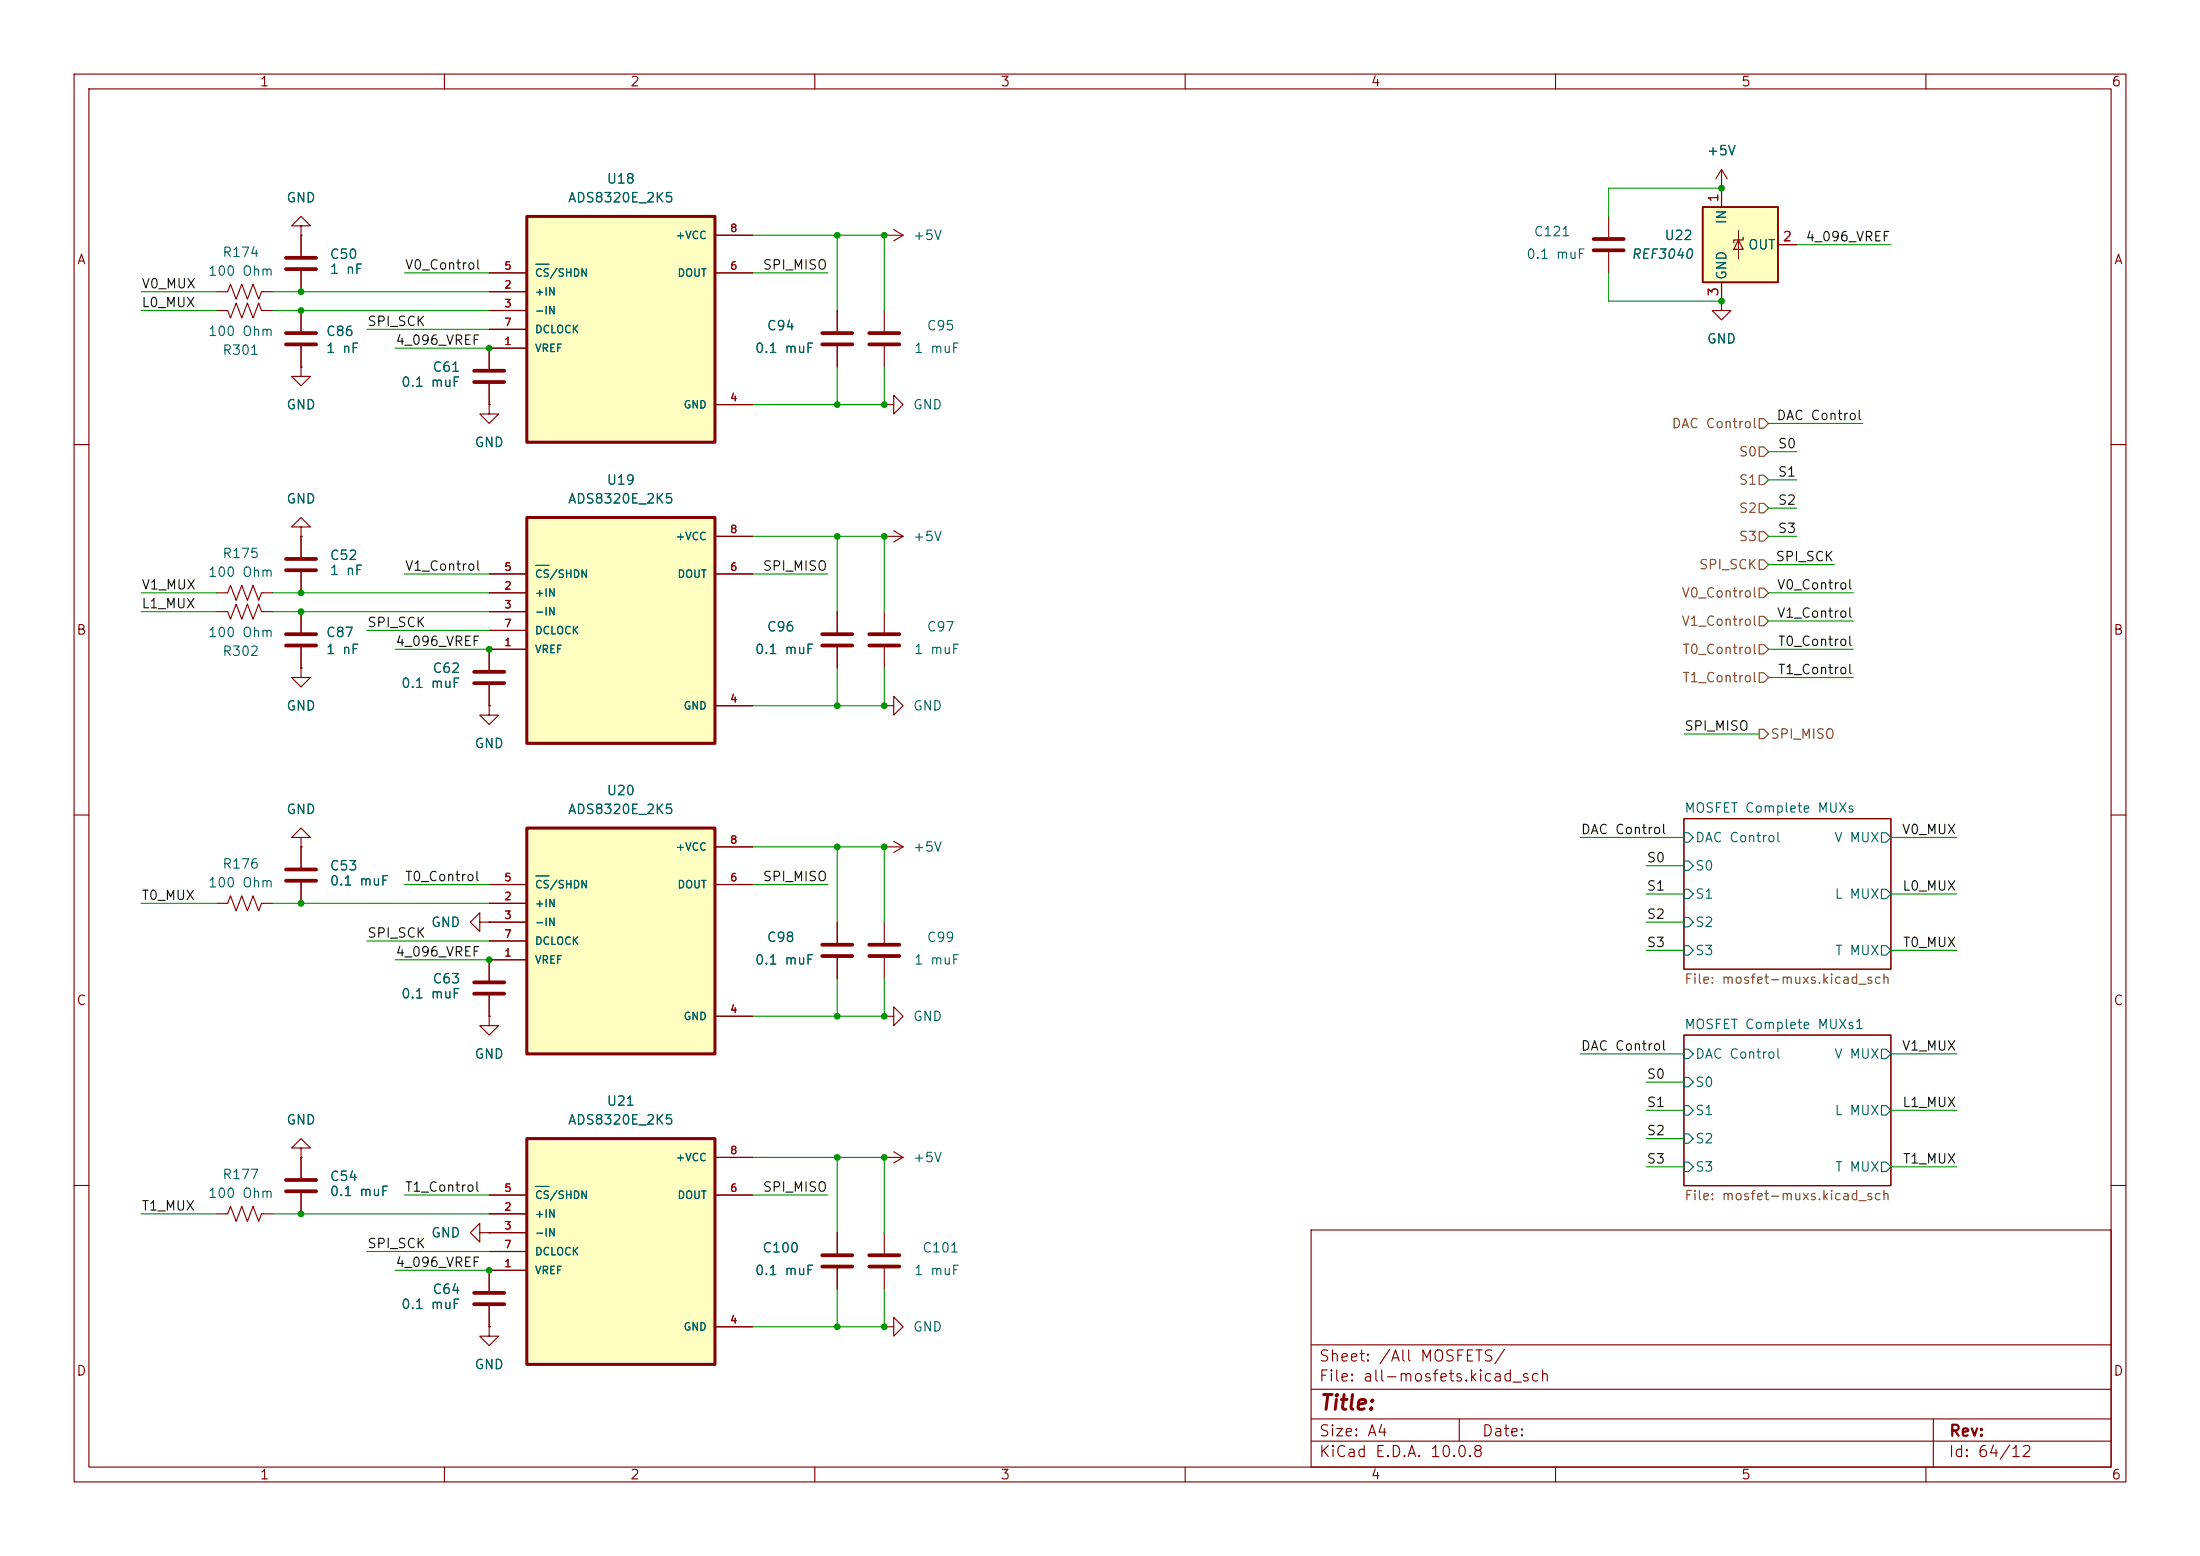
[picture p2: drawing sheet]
<svg xmlns="http://www.w3.org/2000/svg" width="297mm" height="210mm" viewBox="0 0 297 210" stroke-linecap="round" stroke-linejoin="round" font-family="sans-serif">
<g fill="none" stroke="#840000" stroke-width=".15">
<path d="M10 10h277v190h-277zM12 12h273v186h-273zM60 10v2M110 10v2M160 10v2M210 10v2M260 10v2M217.2 29.2v2.8M217.2 34v2.8M10 60h2M285 60h2M119.4 95.3h1.2v-1.3l1.3 1.3-1.3 1.2v-1.2"/>
<path d="M119.4 95.3h.1M10 110h2M227.3 110.5h28v20.3h-28zM285 110h2M227.3 139.7h28v20.3h-28zM10 160h2M177 166h108v32h-108zM285 160h2M60 198v2M110 198v2M160 198v2M177 194.5h108"/>
<path d="M177 191.5h108M177 187.5h108M177 181.5h108M197 191.5v3M210 198v2M260 198v2M261 191.5v6.5"/>
</g>
<g fill="none" stroke="#006464" stroke-width=".15">
<path d="M227.3 112.4h.7l.6 .6-.6 .7h-.7zM227.3 116.2h.7l.6 .6-.6 .7h-.7zM254 112.4h.6l.7 .6-.7 .7h-.6zM227.3 120h.7l.6 .7-.6 .6h-.7zM227.3 123.8h.7l.6 .7-.6 .6h-.7zM227.3 127.6h.7l.6 .7-.6 .6h-.7zM254 127.6h.6l.7 .7-.7 .6h-.6zM254 120h.6l.7 .7-.7 .6h-.6zM227.3 141.6h.7l.6 .6-.6 .7h-.7zM227.3 145.4h.7l.6 .7-.6 .6h-.7zM227.3 149.2h.7l.6 .7-.6 .6h-.7zM227.3 153h.7l.6 .7-.6 .6h-.7z"/>
<path d="M227.3 156.8h.7l.6 .7-.6 .6h-.7zM254 156.8h.6l.7 .7-.7 .6h-.6zM254 141.6h.6l.7 .6-.7 .7h-.6zM254 149.2h.6l.7 .7-.7 .6h-.6z"/>
</g>
<path d="M215.1 32.3h4.1M215.1 33.8h4.1" fill="none" stroke="#840000" stroke-width=".51"/>
<path d="M229.9 27.9h10.1v10.2h-10.1z" fill="#ffffc2"/>
<path d="M229.9 27.9h10.1v10.2h-10.1z" fill="none" stroke="#840000" stroke-width=".25"/>
<path d="M232.4 25.4v2.5M232.4 38.1v2.5M234.7 32.4l.6 1.3h-1.2zM234.7 31.1v3.8M235.3 32v.4h-1.2v.4M240 33h2.6" fill="none" stroke="#840000" stroke-width=".15"/>
<path d="M71.1 69.9h25.4v30.4h-25.4z" fill="#ffffc2"/>
<path d="M71.1 69.9h25.4v30.4h-25.4z" fill="none" stroke="#840000" stroke-width=".41"/>
<g fill="none" stroke="#840000" stroke-width=".15">
<path d="M40.6 31.8v2.7M40.6 36.6v2.8M232.4 25.4h.1M232.4 22.9l-.8 1.2M232.4 22.9l.8 1.2M232.4 22.9v2.5M66 54.6v1.3h-1.2l1.2 1.3 1.3-1.3h-1.3M66 54.6h.1M113 41.9v2.8M113 46.7v2.8M119.4 54.6h1.2v-1.3l1.3 1.3-1.3 1.3v-1.3M119.4 54.6h.1"/>
<path d="M119.4 41.9v2.8M119.4 46.7v2.8M232.4 40.6v1.3h1.3l-1.3 1.3-1.3-1.3h1.3M232.4 40.6h.1M40.6 71.1h1.3l-1.3-1.2-1.2 1.2h1.2v1.3M40.6 72.4h.1M40.6 72.4v2.8M40.6 77.2v2.8M66 77.5h5.1M96.5 77.5h5.1M96.5 72.4h5.1M29.2 80h1.5l.4-1 .8 2 .7-2 .8 2 .8-2 .7 2 .4-1h1.5"/>
<path d="M29.2 82.6h1.5l.4 1 .8-2.1 .7 2.1 .8-2.1 .8 2.1 .7-2.1 .4 1.1h1.5M40.6 90.2v1.2h-1.2l1.2 1.3 1.3-1.3h-1.3M40.6 90.2h.1M40.6 82.6v2.7M40.6 87.4v2.8M66 80h5.1M66 82.6h5.1M66 85.1h5.1M66 92.5v2.8M71.1 87.6h-5.1v2.8M96.5 95.3h5.1M40.6 113h1.3l-1.3-1.2-1.2 1.2h1.2v1.3"/>
<path d="M40.6 114.3h.1M66 129.5v2.8M66 134.4v2.8M119.4 179.1h1.2v-1.3l1.3 1.3-1.3 1.2v-1.2M119.4 179.1h.1"/>
</g>
<path d="M72.3 76.3h1.8" fill="none" stroke="#006464" stroke-width=".15"/>
<g fill="none" stroke="#840000" stroke-width=".51">
<path d="M38.6 34.8h4.1M38.6 36.3h4.1M111 45h4.1M111 46.5h4.1M117.3 45h4.1M117.3 46.5h4.1M38.6 75.4h4.1M38.6 77h4.1M38.6 87.1h4.1M38.6 85.6h4.1M64 90.7h4.1M64 92.2h4.1"/>
<path d="M64 132.6h4.1M64 134.1h4.1"/>
</g>
<path d="M71.1 111.8h25.4v30.4h-25.4z" fill="#ffffc2"/>
<path d="M71.1 111.8h25.4v30.4h-25.4z" fill="none" stroke="#840000" stroke-width=".41"/>
<path d="M66 119.4h5.1M96.5 119.4h5.1M96.5 114.3h5.1M66 129.5h5.1M66 121.9h5.1M66 124.5h5.1M66 127h5.1M96.5 137.2h5.1" fill="none" stroke="#840000" stroke-width=".15"/>
<path d="M72.3 118.2h1.8" fill="none" stroke="#006464" stroke-width=".15"/>
<path d="M71.1 29.2h25.4v30.5h-25.4z" fill="#ffffc2"/>
<path d="M71.1 29.2h25.4v30.5h-25.4z" fill="none" stroke="#840000" stroke-width=".41"/>
<g fill="none" stroke="#840000" stroke-width=".15">
<path d="M29.2 39.4h1.5l.4-1 .8 2 .7-2 .8 2 .8-2 .7 2 .4-1h1.5M40.6 30.5h1.3l-1.3-1.3-1.2 1.3h1.2v1.3M40.6 31.8h.1M66 39.4h5.1M66 36.8h5.1M96.5 36.8h5.1M96.5 31.8h5.1M119.4 31.8h.1M119.4 31.8h2.5M120.6 31l1.3 .8M121.9 31.8l-1.3 .7M29.2 41.9h1.5l.4 1 .8-2 .7 2 .8-2 .8 2 .7-2 .4 1h1.5"/>
<path d="M40.6 49.5v1.3h-1.2l1.2 1.3 1.3-1.3h-1.3M40.6 49.5h.1M40.6 41.9v2.8M40.6 46.7v2.8M66 41.9h5.1M66 44.5h5.1M66 51.8v2.8M71.1 47h-5.1v2.8M96.5 54.6h5.1M119.4 72.4h.1M119.4 72.4h2.5M120.6 71.6l1.3 .8"/>
<path d="M121.9 72.4l-1.3 .8M66 95.3v1.2h-1.2l1.2 1.3 1.3-1.3h-1.3M66 95.3h.1M40.6 114.3v2.8M40.6 119.1v2.8M119.4 114.3h.1M119.4 114.3h2.5M120.6 113.5l1.3 .8M121.9 114.3l-1.3 .8M29.2 121.9h1.5l.4-1 .8 2 .7-2 .8 2 .8-2 .7 2 .4-1h1.5M64.8 124.5v1.2l-1.3-1.2 1.3-1.3v1.3h1.2M66 124.5h.1"/>
<path d="M113 124.5v2.8M113 129.3v2.8M119.4 137.2h1.2v-1.3l1.3 1.3-1.3 1.2v-1.2M119.4 137.2h.1M119.4 124.5v2.8M119.4 129.3v2.8M40.6 154.9h1.3l-1.3-1.2-1.2 1.2h1.2v1.3M40.6 156.2h.1M40.6 156.2v2.8M119.4 156.2h.1M119.4 156.2h2.5M120.6 155.4l1.3 .8"/>
<path d="M121.9 156.2l-1.3 .8M29.2 163.8h1.5l.4-1 .8 2 .7-2 .8 2 .8-2 .7 2 .4-1h1.5M40.6 161v2.8M64.8 166.4v1.2l-1.3-1.2 1.3-1.3v1.3h1.2M66 166.4h.1M66 179.1v1.2h-1.2l1.2 1.3 1.3-1.3h-1.3M66 179.1h.1M66 171.5v2.7M66 176.3v2.8M113 166.4v2.8M113 171.2v2.8M119.4 166.4v2.8"/>
<path d="M119.4 171.2v2.8"/>
</g>
<path d="M72.3 35.7h1.8" fill="none" stroke="#006464" stroke-width=".15"/>
<g fill="none" stroke="#840000" stroke-width=".51">
<path d="M38.6 46.5h4.1M38.6 45h4.1M64 50h4.1M64 51.6h4.1M38.6 117.3h4.1M38.6 118.9h4.1M111 127.5h4.1M111 129h4.1M117.3 127.5h4.1M117.3 129h4.1M38.6 159.3h4.1M38.6 160.8h4.1"/>
<path d="M64 174.5h4.1M64 176h4.1M111 169.4h4.1M111 170.9h4.1M117.3 169.4h4.1M117.3 170.9h4.1"/>
</g>
<path d="M71.1 153.7h25.4v30.5h-25.4z" fill="#ffffc2"/>
<path d="M71.1 153.7h25.4v30.5h-25.4z" fill="none" stroke="#840000" stroke-width=".41"/>
<g fill="none" stroke="#840000" stroke-width=".15">
<path d="M40.6 31.8h.1M40.6 31.8v2.7M40.6 36.6v2.8M66 39.4h5.1M66 36.8h5.1M96.5 36.8h5.1M96.5 31.8h5.1M232.4 25.4h.1M232.4 25.4v2.5M232.4 38.1v2.5M240 33h2.6M40.6 49.5h.1"/>
<path d="M40.6 41.9v2.8M40.6 46.7v2.8M66 54.6h.1M66 51.8v2.8M66 41.9h5.1M66 44.5h5.1M71.1 47h-5.1v2.8M96.5 54.6h5.1M113 41.9v2.8M113 46.7v2.8M232.4 40.6h.1M40.6 72.4h.1"/>
<path d="M40.6 72.4v2.8M40.6 77.2v2.8M66 77.5h5.1M96.5 77.5h5.1M96.5 72.4h5.1M40.6 90.2h.1M40.6 82.6v2.7M40.6 87.4v2.8M66 95.3h.1M66 92.5v2.8M66 80h5.1M66 82.6h5.1"/>
<path d="M66 85.1h5.1M71.1 87.6h-5.1v2.8M96.5 95.3h5.1M113 82.6v2.7M113 87.4v2.8M119.4 82.6v2.7M119.4 87.4v2.8M40.6 114.3h.1M40.6 114.3v2.8M40.6 119.1v2.8M66 119.4h5.1M96.5 119.4h5.1"/>
<path d="M96.5 114.3h5.1M66 137.2v1.2h-1.2l1.2 1.3 1.3-1.3h-1.3M66 137.2h.1M66 124.5h.1M66 134.4v2.8M66 121.9h5.1M66 124.5h5.1M66 127h5.1M71.1 129.5h-5.1v2.8M96.5 137.2h5.1M113 124.5v2.8M113 129.3v2.8"/>
<path d="M40.6 156.2h.1M40.6 156.2v2.8M96.5 156.2h5.1M40.6 161v2.8M66 166.4h.1M66 179.1h.1M66 163.8h5.1M66 166.4h5.1M66 161.3h5.1M66 168.9h5.1M66 176.3v2.8M71.1 171.5h-5.1v2.7"/>
<path d="M96.5 179.1h5.1M96.5 161.3h5.1M113 166.4v2.8M113 171.2v2.8"/>
</g>
<path d="M72.3 35.7h1.8M72.3 76.3h1.8M72.3 118.2h1.8M72.3 160.1h1.8" fill="none" stroke="#006464" stroke-width=".15"/>
<path d="M111 85.6h4.1M111 87.1h4.1M117.3 85.6h4.1M117.3 87.1h4.1" fill="none" stroke="#840000" stroke-width=".51"/>
<path d="M237.5 56.5h.6l.7 .7-.7 .6h-.6zM237.5 64.1h.6l.7 .7-.7 .6h-.6zM237.5 67.9h.6l.7 .7-.7 .6h-.6zM237.5 75.6h.6l.7 .6-.7 .6h-.6zM237.5 71.8h.6l.7 .6-.7 .6h-.6zM237.5 60.3h.6l.7 .7-.7 .6h-.6zM237.5 79.4h.6l.7 .6-.7 .6h-.6zM237.5 98.4h.6l.7 .7-.7 .6h-.6zM237.5 83.2h.6l.7 .6-.7 .7h-.6zM237.5 90.8h.6l.7 .6-.7 .7h-.6zM237.5 87h.6l.7 .6-.7 .7h-.6z" fill="none" stroke="#725600" stroke-width=".15"/>
<g fill="none" stroke="#009600" stroke-width=".15">
<path d="M19 39.4h10.2M36.8 39.4h29.2M54.6 36.8h11.4M101.6 31.8h17.8v10.1M101.6 36.8h10.2M113 31.8v10.1M217.2 36.8v3.8h15.2M232.4 25.4h-15.2v3.8M242.6 33h12.7M19 41.9h10.2M36.8 41.9h29.2M49.5 44.5h16.5"/>
<path d="M53.3 47h12.7M113 49.5v5.1M119.4 49.5v5.1h-17.8M238.8 57.2h12.7M54.6 77.5h11.4M101.6 77.5h10.2M101.6 72.4h17.8v10.2M113 72.4v10.2M238.8 72.4h3.8M238.8 76.2h8.8M238.8 68.6h3.8M238.8 61h3.8"/>
<path d="M238.8 64.8h3.8M19 80h10.2M19 82.6h10.2M36.8 80h29.2M36.8 82.6h29.2M49.5 85.1h16.5M53.3 87.6h12.7M113 90.2v5.1M119.4 90.2v5.1h-17.8M227.3 99.1h10.2M238.8 80h11.4M238.8 87.6h11.4"/>
<path d="M238.8 83.8h11.4M238.8 91.4h11.4M54.6 119.4h11.4M101.6 119.4h10.2M101.6 114.3h17.8v10.2M113 114.3v10.2M213.4 113h13.9M222.2 116.8h5.1M255.3 113h8.9M19 121.9h10.2M36.8 121.9h29.2M49.5 127h16.5"/>
<path d="M53.3 129.5h12.7M113 132.1v5.1M119.4 132.1v5.1h-17.8M222.2 128.3h5.1M222.2 124.5h5.1M222.2 120.7h5.1M255.3 128.3h8.9M255.3 120.7h8.9M101.6 156.2h17.8v10.2M113 156.2v10.2M213.4 142.2h13.9M222.2 153.7h5.1"/>
<path d="M222.2 146.1h5.1M222.2 157.5h5.1M222.2 149.9h5.1M255.3 157.5h8.9M255.3 142.2h8.9M255.3 149.9h8.9M19 163.8h10.2M36.8 163.8h29.2M49.5 168.9h16.5M53.3 171.5h12.7M54.6 161.3h11.4M101.6 161.3h10.2"/>
<path d="M113 174v5.1M119.4 174v5.1h-17.8"/>
</g>
<g fill="#009600">
<circle cx="40.6" cy="80" r=".46"/>
<circle cx="40.6" cy="82.6" r=".46"/>
<circle cx="66" cy="87.6" r=".46"/>
<circle cx="40.6" cy="163.8" r=".46"/>
<circle cx="40.6" cy="121.9" r=".46"/>
<circle cx="119.4" cy="72.4" r=".46"/>
<circle cx="113" cy="54.6" r=".46"/>
<circle cx="119.4" cy="54.6" r=".46"/>
<circle cx="113" cy="31.8" r=".46"/>
<circle cx="119.4" cy="31.8" r=".46"/>
<circle cx="40.6" cy="39.4" r=".46"/>
<circle cx="66" cy="47" r=".46"/>
<circle cx="40.6" cy="41.9" r=".46"/>
<circle cx="66" cy="171.5" r=".46"/>
<circle cx="113" cy="114.3" r=".46"/>
<circle cx="119.4" cy="114.3" r=".46"/>
<circle cx="66" cy="129.5" r=".46"/>
<circle cx="113" cy="95.3" r=".46"/>
<circle cx="113" cy="72.4" r=".46"/>
<circle cx="119.4" cy="95.3" r=".46"/>
<circle cx="113" cy="179.1" r=".46"/>
<circle cx="119.4" cy="179.1" r=".46"/>
<circle cx="119.4" cy="137.2" r=".46"/>
<circle cx="119.4" cy="156.2" r=".46"/>
<circle cx="113" cy="137.2" r=".46"/>
<circle cx="113" cy="156.2" r=".46"/>
<circle cx="232.4" cy="25.4" r=".46"/>
<circle cx="232.4" cy="40.6" r=".46"/>
</g>
<text font-size="2" fill="#840000" x="178" y="190.8">Title:</text>
<g font-size="1.5" fill="#840000">
<text x="178" y="184.1">Sheet: /All MOSFETS/</text>
<text x="178" y="186.8">File: all-mosfets.kicad_sch</text>
<text x="178" y="197">KiCad E.D.A. 10.0.8</text>
<text x="178" y="194.2">Size: A4</text>
<text x="200" y="194.2">Date:</text>
<text x="263" y="197">Id: 64/12</text>
<text x="263" y="194.2">Rev:</text>
</g>
<g font-size="1.3" fill="#840000">
<text x="35" y="12">1</text>
<text x="85" y="12">2</text>
<text x="135" y="12">3</text>
<text x="185" y="12">4</text>
<text x="235" y="12">5</text>
<text x="285" y="12">6</text>
<text x="10.3" y="36">A</text>
<text x="285.3" y="36">A</text>
<text x="10.2" y="86">B</text>
<text x="285.2" y="86">B</text>
<text x="10.2" y="136">C</text>
<text x="285.2" y="136">C</text>
<text x="10.2" y="186">D</text>
<text x="285.2" y="186">D</text>
<text x="35" y="200">1</text>
<text x="85" y="200">2</text>
<text x="135" y="200">3</text>
<text x="185" y="200">4</text>
<text x="235" y="200">5</text>
<text x="285" y="200">6</text>
</g>
<g font-size="1.3" fill="#006464">
<text x="230.3" y="21.3">+5V</text>
<text x="38.6" y="27.6">GND</text>
<text x="76.6" y="27.6">ADS8320E_2K5</text>
<text x="81.8" y="25.1">U18</text>
<text x="29.9" y="35">R174</text>
<text x="44.4" y="35.3">C50</text>
<text x="123.2" y="32.7">+5V</text>
<text x="206" y="35.3">0.1 muF</text>
<text x="207" y="32.2">C121</text>
<text x="220.1" y="35.3">REF3040</text>
<text x="224.6" y="32.7">U22</text>
<text x="233.4" y="30.4" transform="rotate(-90 233.4 30.4)">IN</text>
<text x="235.9" y="34">OUT</text>
<text x="28" y="37.5">100 Ohm</text>
<text x="44.4" y="37.3">1 nF</text>
<text x="233.4" y="37.9" transform="rotate(-90 233.4 37.9)">GND</text>
<text x="28" y="45.7">100 Ohm</text>
<text x="43.9" y="45.7">C86</text>
<text x="43.9" y="48">1 nF</text>
<text x="101.8" y="48">0.1 muF</text>
<text x="103.4" y="44.9">C94</text>
<text x="123.3" y="48">1 muF</text>
<text x="125" y="44.9">C95</text>
<text x="230.3" y="46.7">GND</text>
<text x="29.9" y="48.2">R301</text>
<text x="54.1" y="52.5">0.1 muF</text>
<text x="58.3" y="50.5">C61</text>
<text x="38.6" y="55.6">GND</text>
<text x="123.2" y="55.6">GND</text>
<text x="64" y="60.7">GND</text>
<text x="81.8" y="65.7">U19</text>
<text x="38.6" y="68.3">GND</text>
<text x="76.6" y="68.3">ADS8320E_2K5</text>
<text x="29.9" y="75.6">R175</text>
<text x="44.4" y="75.9">C52</text>
<text x="44.4" y="77.9">1 nF</text>
<text x="123.2" y="73.4">+5V</text>
<text x="28" y="78.2">100 Ohm</text>
<text x="28" y="86.3">100 Ohm</text>
<text x="29.9" y="88.8">R302</text>
<text x="43.9" y="86.3">C87</text>
<text x="43.9" y="88.6">1 nF</text>
<text x="101.8" y="88.6">0.1 muF</text>
<text x="103.4" y="85.5">C96</text>
<text x="123.3" y="88.6">1 muF</text>
<text x="125" y="85.5">C97</text>
<text x="54.1" y="93.2">0.1 muF</text>
<text x="58.3" y="91.1">C62</text>
<text x="38.6" y="96.2">GND</text>
<text x="64" y="101.3">GND</text>
<text x="123.2" y="96.2">GND</text>
<text x="81.8" y="107.6">U20</text>
<text x="38.6" y="110.2">GND</text>
<text x="76.6" y="110.2">ADS8320E_2K5</text>
<text x="227.3" y="110">MOSFET Complete MUXs</text>
<text x="228.8" y="114">DAC Control</text>
<text x="247.5" y="114">V MUX</text>
<text x="29.9" y="117.5">R176</text>
<text x="44.4" y="117.8">C53</text>
<text x="44.4" y="119.8">0.1 muF</text>
<text x="123.2" y="115.3">+5V</text>
<text x="228.8" y="117.8">S0</text>
<text x="28" y="120.1">100 Ohm</text>
<text x="58.1" y="125.4">GND</text>
<text x="228.8" y="121.6">S1</text>
<text x="228.8" y="125.4">S2</text>
<text x="247.6" y="121.6">L MUX</text>
<text x="101.8" y="130.5">0.1 muF</text>
<text x="103.4" y="127.5">C98</text>
<text x="123.3" y="130.5">1 muF</text>
<text x="125" y="127.5">C99</text>
<text x="228.8" y="129.2">S3</text>
<text x="247.7" y="129.2">T MUX</text>
<text x="54.1" y="135.1">0.1 muF</text>
<text x="58.3" y="133">C63</text>
<text x="64" y="143.2">GND</text>
<text x="123.2" y="138.1">GND</text>
<text x="227.3" y="139.2">MOSFET Complete MUXs1</text>
<text x="228.8" y="143.2">DAC Control</text>
<text x="247.5" y="143.2">V MUX</text>
<text x="81.8" y="149.6">U21</text>
<text x="228.8" y="147">S0</text>
<text x="38.6" y="152.1">GND</text>
<text x="76.6" y="152.1">ADS8320E_2K5</text>
<text x="228.8" y="150.8">S1</text>
<text x="228.8" y="154.6">S2</text>
<text x="247.6" y="150.8">L MUX</text>
<text x="28" y="162">100 Ohm</text>
<text x="29.9" y="159.5">R177</text>
<text x="44.4" y="159.7">C54</text>
<text x="44.4" y="161.7">0.1 muF</text>
<text x="123.2" y="157.2">+5V</text>
<text x="228.8" y="158.4">S3</text>
<text x="247.7" y="158.4">T MUX</text>
<text x="58.1" y="167.3">GND</text>
<text x="101.8" y="172.4">0.1 muF</text>
<text x="102.8" y="169.4">C100</text>
<text x="123.3" y="172.4">1 muF</text>
<text x="124.4" y="169.4">C101</text>
<text x="54.1" y="177">0.1 muF</text>
<text x="58.3" y="175">C64</text>
<text x="64" y="185.1">GND</text>
<text x="123.2" y="180">GND</text>
</g>
<g font-size="1.3" fill="#a90000">
<text x="232.3" y="27.4" transform="rotate(-90 232.3 27.4)">1</text>
<text x="240.6" y="32.9">2</text>
<text x="232.3" y="40.1" transform="rotate(-90 232.3 40.1)">3</text>
</g>
<g font-size="1.3" fill="#0f0f0f">
<text x="243.7" y="32.9">4_096_VREF</text>
<text x="19" y="39.2">V0_MUX</text>
<text x="19" y="41.8">L0_MUX</text>
<text x="54.6" y="36.7">V0_Control</text>
<text x="102.9" y="36.7">SPI_MISO</text>
<text x="49.5" y="44.3">SPI_SCK</text>
<text x="53.3" y="46.9">4_096_VREF</text>
<text x="239.7" y="57">DAC Control</text>
<text x="239.9" y="60.8">S0</text>
<text x="239.9" y="64.6">S1</text>
<text x="239.9" y="68.5">S2</text>
<text x="54.6" y="77.3">V1_Control</text>
<text x="102.9" y="77.3">SPI_MISO</text>
<text x="239.6" y="76.1">SPI_SCK</text>
<text x="239.9" y="72.3">S3</text>
<text x="19" y="79.9">V1_MUX</text>
<text x="19" y="82.4">L1_MUX</text>
<text x="239.8" y="79.9">V0_Control</text>
<text x="239.8" y="83.7">V1_Control</text>
<text x="49.5" y="85">SPI_SCK</text>
<text x="53.3" y="87.5">4_096_VREF</text>
<text x="239.9" y="87.5">T0_Control</text>
<text x="239.9" y="91.3">T1_Control</text>
<text x="227.3" y="98.9">SPI_MISO</text>
<text x="213.3" y="112.9">DAC Control</text>
<text x="256.7" y="112.9">V0_MUX</text>
<text x="54.6" y="119.3">T0_Control</text>
<text x="102.9" y="119.3">SPI_MISO</text>
<text x="222.2" y="116.7">S0</text>
<text x="19" y="121.8">T0_MUX</text>
<text x="222.2" y="124.3">S2</text>
<text x="222.2" y="120.5">S1</text>
<text x="256.7" y="120.5">L0_MUX</text>
<text x="49.5" y="126.9">SPI_SCK</text>
<text x="53.3" y="129.4">4_096_VREF</text>
<text x="222.2" y="128.1">S3</text>
<text x="256.8" y="128.1">T0_MUX</text>
<text x="213.3" y="142.1">DAC Control</text>
<text x="256.7" y="142.1">V1_MUX</text>
<text x="222.2" y="145.9">S0</text>
<text x="222.2" y="149.7">S1</text>
<text x="256.7" y="149.7">L1_MUX</text>
<text x="222.2" y="153.5">S2</text>
<text x="54.6" y="161.2">T1_Control</text>
<text x="102.9" y="161.2">SPI_MISO</text>
<text x="222.2" y="157.4">S3</text>
<text x="256.8" y="157.4">T1_MUX</text>
<text x="19" y="163.7">T1_MUX</text>
<text x="49.5" y="168.8">SPI_SCK</text>
<text x="53.3" y="171.3">4_096_VREF</text>
</g>
<g font-size="1.3" fill="#725600">
<text x="225.6" y="58.1">DAC Control</text>
<text x="234.7" y="65.7">S1</text>
<text x="234.7" y="61.9">S0</text>
<text x="234.7" y="69.5">S2</text>
<text x="229.3" y="77.2">SPI_SCK</text>
<text x="234.7" y="73.4">S3</text>
<text x="226.9" y="81">V0_Control</text>
<text x="226.9" y="84.8">V1_Control</text>
<text x="227" y="88.6">T0_Control</text>
<text x="227" y="92.4">T1_Control</text>
<text x="238.9" y="100">SPI_MISO</text>
<text x="227.3" y="133.1">File: mosfet-muxs.kicad_sch</text>
<text x="227.3" y="162.3">File: mosfet-muxs.kicad_sch</text>
</g>
<g font-size="1" fill="#006464">
<text x="91.1" y="32.5">+VCC</text>
<text x="72.1" y="40.1">+IN</text>
<text x="72.1" y="37.6">CS/SHDN</text>
<text x="91.4" y="37.6">DOUT</text>
<text x="72.1" y="47.8">VREF</text>
<text x="72.1" y="42.7">-IN</text>
<text x="72.1" y="45.2">DCLOCK</text>
<text x="92.2" y="55.4">GND</text>
<text x="91.1" y="73.2">+VCC</text>
<text x="72.1" y="80.8">+IN</text>
<text x="72.1" y="83.3">-IN</text>
<text x="72.1" y="78.2">CS/SHDN</text>
<text x="91.4" y="78.2">DOUT</text>
<text x="72.1" y="88.4">VREF</text>
<text x="72.1" y="85.9">DCLOCK</text>
<text x="92.2" y="96">GND</text>
<text x="91.1" y="115.1">+VCC</text>
<text x="72.1" y="122.7">+IN</text>
<text x="72.1" y="125.2">-IN</text>
<text x="72.1" y="120.1">CS/SHDN</text>
<text x="91.4" y="120.1">DOUT</text>
<text x="72.1" y="130.3">VREF</text>
<text x="72.1" y="127.8">DCLOCK</text>
<text x="92.2" y="137.9">GND</text>
<text x="91.1" y="157">+VCC</text>
<text x="72.1" y="164.6">+IN</text>
<text x="72.1" y="167.1">-IN</text>
<text x="72.1" y="162.1">CS/SHDN</text>
<text x="91.4" y="162.1">DOUT</text>
<text x="72.1" y="172.2">VREF</text>
<text x="72.1" y="169.7">DCLOCK</text>
<text x="92.2" y="179.8">GND</text>
</g>
<g font-size="1" fill="#a90000">
<text x="98.5" y="31.6">8</text>
<text x="68" y="39.2">2</text>
<text x="68" y="41.7">3</text>
<text x="68" y="36.6">5</text>
<text x="98.5" y="36.6">6</text>
<text x="68" y="46.8">1</text>
<text x="68" y="44.3">7</text>
<text x="98.5" y="54.4">4</text>
<text x="68" y="77.3">5</text>
<text x="98.5" y="77.3">6</text>
<text x="98.5" y="72.2">8</text>
<text x="68" y="79.8">2</text>
<text x="68" y="82.4">3</text>
<text x="68" y="87.4">1</text>
<text x="68" y="84.9">7</text>
<text x="98.5" y="95.1">4</text>
<text x="68" y="119.2">5</text>
<text x="98.5" y="119.2">6</text>
<text x="98.5" y="114.1">8</text>
<text x="68" y="121.7">2</text>
<text x="68" y="124.3">3</text>
<text x="68" y="129.4">1</text>
<text x="68" y="126.8">7</text>
<text x="98.5" y="137">4</text>
<text x="68" y="161.1">5</text>
<text x="98.5" y="161.1">6</text>
<text x="98.5" y="156">8</text>
<text x="68" y="163.6">2</text>
<text x="68" y="166.2">3</text>
<text x="68" y="171.3">1</text>
<text x="68" y="168.7">7</text>
<text x="98.5" y="178.9">4</text>
</g>
</svg>
